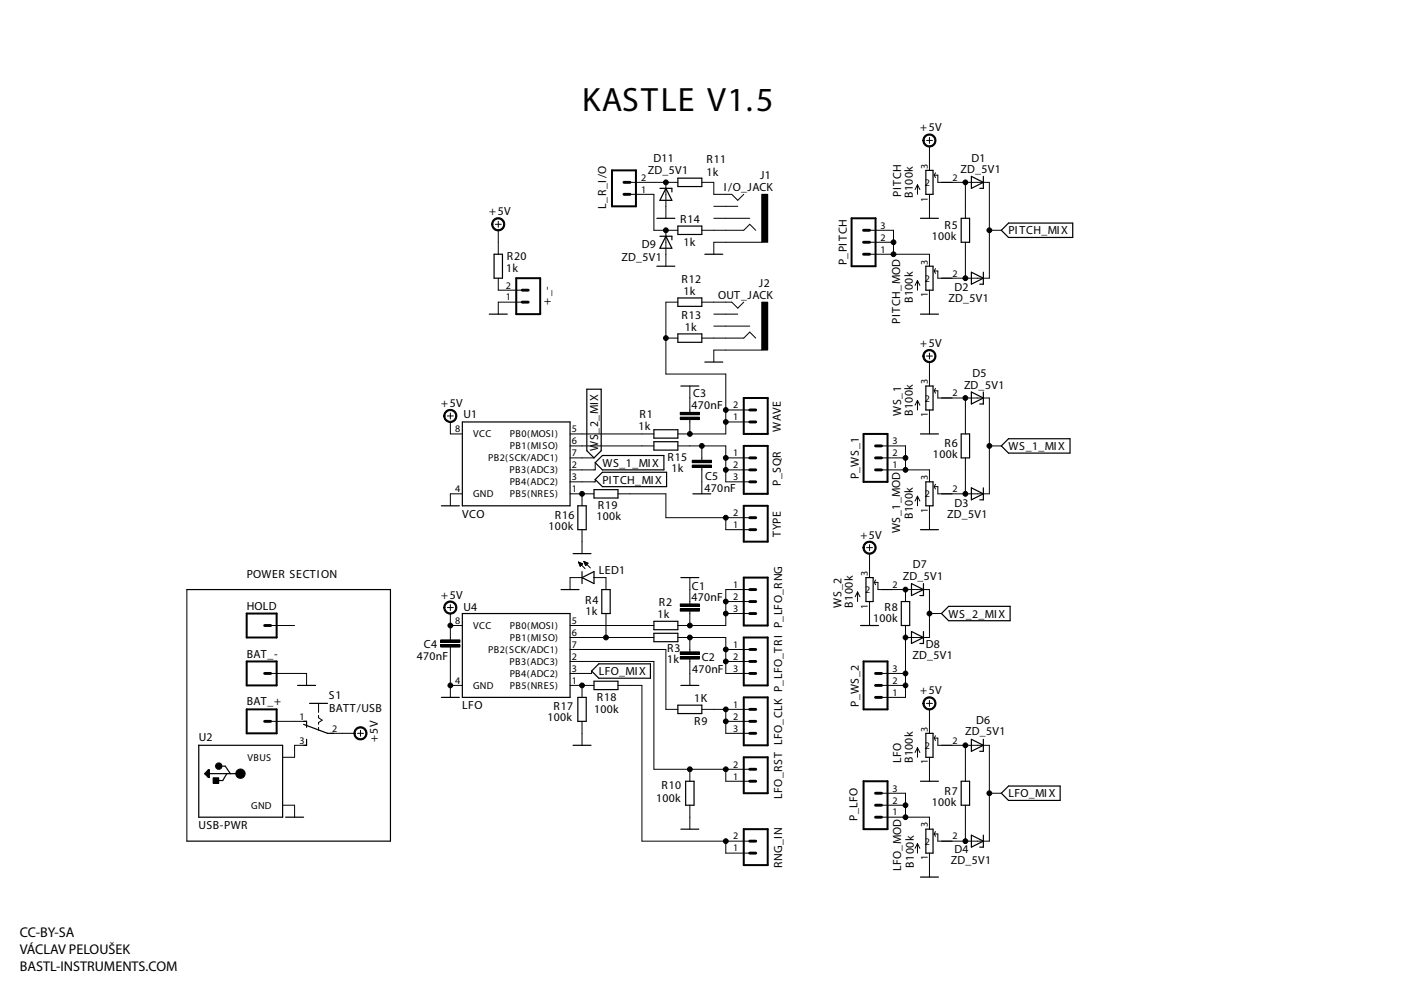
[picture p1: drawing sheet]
<svg xmlns="http://www.w3.org/2000/svg" width="297mm" height="210mm" viewBox="0 0 297 210" stroke-linecap="round" stroke-linejoin="round" font-family="sans-serif">
<!-- layer: Vrstva 1 -->
<g fill="none" stroke="#000" stroke-width=".25">
<path d="M139.9 39.9h2.6v.8M141.2 39.9l1.3 2.6h-2.6zM143.7 37.8h5.1v1.8h-5.1zM196.3 36.1h1.5v5.1h-1.5zM206 37.4l2.5 1.3-2.5 1.2zM208.5 37.4v2.5h-.8M104.8 53.9h1.7v5.1h-1.7zM139.3 56.4h3.8M139.3 46.3h3.8M139.9 50.1h2.6v.8M141.2 50.1l1.3 2.5h-2.6zM143.7 47.9h5.1v1.8h-5.1z"/>
<path d="M149.4 53.9h3.8M195.2 46.3h3.8M196.3 56.4h1.5v5.1h-1.5zM203.8 46.3h1.8v5.1h-1.8zM206 57.7l2.5 1.3-2.5 1.3zM208.5 57.7v2.6h-.8M212.3 48.8l1.5-1.5h13.6v3h-13.6zM103.7 66.6h3.8M143.7 63.2h5.1v1.8h-5.1zM143.7 70.8h5.1v1.8h-5.1zM149.4 76.8h3.8M195.2 66.6h3.8"/>
<path d="M98 89.5h22.9v17.7h-22.9zM124.4 82.5h3.1v13.1l-1.6 1.5-1.5-1.5zM126.2 98.1l1.5-1.5h13.1v3h-13.1zM138.6 91.1h5.1v1.8h-5.1zM138.6 93.7h5.1v1.7h-5.1zM144.4 81.8h3.8M195.2 92h3.8M196.3 81.8h1.5v5.1h-1.5zM203.8 92h1.8v5.1h-1.8zM206 83.1l2.5 1.3-2.5 1.3zM208.5 83.1v2.6h-.8M212.3 94.5l1.5-1.5h13.1v3.1h-13.1z"/>
<path d="M93.6 107.2h3.8M121.5 117.4h3.8M122.5 107.2h1.8v5.1h-1.8zM125.9 103.8h5.1v1.8h-5.1zM126.2 101.7l1.5-1.6h13.6v3.1h-13.6zM146.9 104.7h3.8M195.2 112.3h3.8M196.3 102.2h1.5v5h-1.5zM206 103.4l2.5 1.3-2.5 1.3zM208.5 103.4v2.6h-.8M39.6 125h43.2v53.3h-43.2zM98 130.1h22.9v17.8h-22.9z"/>
<path d="M119 125h3.8M123.4 121.2v2.5M123.4 122.5l2.5-1.3v2.5zM127.6 125h1.8v5.1h-1.8zM138.6 131.7h5.1v1.8h-5.1zM138.6 134.3h5.1v1.8h-5.1zM144.4 122.5h3.8M182.5 132.6h3.8M183.6 122.5h1.5v5h-1.5zM191.1 127.5h1.8v5.1h-1.8zM193.3 123.7l2.5 1.3-2.5 1.3zM193.3 133.9l2.5 1.3-2.5 1.2z"/>
<path d="M195.8 123.7v2.6h-.8M195.8 133.9v2.5h-.8M199.6 130.1l1.5-1.5h13.1v3h-13.1zM42.1 158h17.8v15.3h-17.8v-15.3M63.1 145.3h3.8M64.4 152.9h.6v1.3M64.4 153.6l5 1.9h1.3M65 156.8v1.2h-.6M65.6 149.1h3.8M93.6 147.9h3.8M121.5 158h3.8M122.5 147.9h1.8v5h-1.8z"/>
<path d="M125.4 142.3l1.6-1.5h10.9v3h-10.9zM125.9 144.4h5.1v1.8h-5.1zM143.7 149.5h5.1v1.8h-5.1zM144.4 145.3h3.8M196.3 155.5h1.5v5.1h-1.5zM206 156.8l2.5 1.2-2.5 1.3zM208.5 156.8v2.5h-.8M43.8 164l.2 .4v-.8l-.4 .4M44.2 163.2h.2v1.6h-.2l-.8-.8zM44.2 163.2v1.4M44.4 164h6.6M46.8 162.4h1l1 1.6"/>
<path d="M48.1 164l-.9 1.5h-1.2M60.6 173.3h3.8M144.4 175.8h3.8M145.4 165.6h1.8v5.1h-1.8zM195.2 165.6h3.8M196.3 175.8h1.5v5.1h-1.5zM203.8 165.6h1.8v5.1h-1.8zM206 177.1l2.5 1.2-2.5 1.3zM208.5 177.1v2.5h-.8M212.3 168.2l1.5-1.5h11v3h-11zM195.2 186h3.8"/>
</g>
<g fill="none" stroke="#000" stroke-width=".21">
<path d="M133.6 38.7h10.1M141.2 38.7v7.6M148.8 38.7h2.5v2.5h3.9l1.2 1.3 1.3-1.3M194.5 39.2v2M194.5 39.2l-.5 1M194.5 39.2l.5 1M196 28.8a1.4 1.4 0 0 1 2.3 .3 1.4 1.4 0 0 1-.9 2 1.4 1.4 0 0 1-1.7-1.3h.2a1.15 1.15 0 0 1 1.6-1.1 1.15 1.15 0 0 1 .3 1.9 1.15 1.15 0 0 1-1.8-.5l-.1-.3h-.2zM196.4 29.8h1.3M197.1 29.1v1.3M197.1 31v5.1M198.1 37.1l.2 .5M198.1 37.1h.7v1.6h11v20.3h-11v-1.5h-.7"/>
<path d="M198.3 36.6l-.2 .5M204.7 38.7v7.6M104.6 46.6a1.4 1.4 0 0 1 2.2 .2 1.4 1.4 0 0 1-.8 2.1 1.4 1.4 0 0 1-1.8-1.3h.3a1.14 1.14 0 0 1 1.7-1 1.14 1.14 0 0 1 .1 1.9 1.14 1.14 0 0 1-1.8-.6v-.3h-.3zM105 47.6h1.3M105.6 59v2.5h5.1M105.6 46.9v1.3M105.6 48.8v5.1M133.6 41.2h5v7.6h5.1M141.2 48.8v7.6M151.3 46.3h7.7M151.3 43.7h5.1M160.2 48.8l-1.2-1.2-1.3 1.2h-8.9"/>
<path d="M161.5 41.2h1.3v10.2h-1.3zM161.5 51.4h-10.2v2.5M184.4 53.9h12.7v2.5M184.4 51.4h5M184.4 48.8h5v5.1M194.5 59.5v2M194.5 59.5l-.5 1M194.5 59.5l.5 1M197.1 41.2v5.1M198.1 57.5l.2 .5M198.3 57l-.2 .5M204.7 51.4v7.6"/>
<path d="M209.8 48.8h2.5M110.7 64.1h-5.1v2.5M141.2 71.7h2.5M143.7 64.1h-2.5v15.2h12.7v12.7h-10.2M148.8 64.1h6.4l1.2 1.2 1.3-1.2M151.3 69.1h7.7M151.3 66.6h5.1M160.2 71.7l-1.2-1.3-1.3 1.3h-8.9M161.5 64.1h1.3v10.1h-1.3zM161.5 74.2h-10.2v2.6M196 74.5a1.39 1.39 0 0 1 2.2 .3 1.39 1.39 0 0 1-.8 2 1.39 1.39 0 0 1-1.7-1.3h.2a1.15 1.15 0 0 1 1.6-1.1 1.15 1.15 0 0 1 .3 1.9 1.15 1.15 0 0 1-1.8-.5l-.1-.3h-.2zM196.4 75.5h1.3"/>
<path d="M197.1 61.5v5.1M197.1 74.9v1.2M197.1 76.8v5M94.5 87.2a1.39 1.39 0 0 1 2.2 .3 1.39 1.39 0 0 1-.9 2 1.39 1.39 0 0 1-1.7-1.3h.2a1.14 1.14 0 0 1 1.7-1 1.14 1.14 0 0 1 .2 2 1.14 1.14 0 0 1-1.8-.7l-.1-.3h-.2zM94.8 88.2h1.3M95.5 89.5v2.5h2.5M95.5 87.6v1.2M120.9 92h17.7M120.9 94.5h17.7M120.9 97.1h5M126.2 98.1v1.5h-5.3M143.7 94.5h10.2v7.7h5.1"/>
<path d="M144.2 87.4h4.1v.5h-4.1zM144.2 88.4h4.1v.6h-4.1zM146.3 81.8v5.6M146.3 89v3M146.8 97.6h4v.5h-4zM146.8 98.6h4v.5h-4zM148.8 94.5v3.1M148.8 99.1v5.6M153.9 97.1h5.1M153.9 99.6h5.1M153.9 89.5h5.1M153.9 86.9h5.1"/>
<path d="M186.9 99.6h10.2v2.6M186.9 94.5h5.1v5.1M186.9 97.1h5.1M194.5 84.9v2M194.5 84.9l-.5 1M194.5 84.9l.5 1M197.1 86.9v5.1M198.1 82.9l.2 .5M198.1 82.9h.7v1.5h11v20.3h-11v-1.5h-.7M198.3 82.4l-.2 .5M204.7 84.4v7.6M204.7 97.1v7.6"/>
<path d="M209.8 94.5h2.5M98 104.7h-2.5v2.5M120.9 104.7h5M122.6 119.2l1.4 1.4M122.6 119.2l.9 .3-.5 .6zM122.7 119.3h.2M122.7 119.4h.5M122.8 119.5h.7M122.9 119.6h.5M122.9 119.8h.4M123 119.9h.2M123.4 104.7v2.5"/>
<path d="M123.4 112.3v5.1M123.8 119l.4 .9M123.8 119l1.4 1.4M123.8 119l.9 .4-.5 .5M123.8 119h.1M123.8 119.2h.3M123.9 119.3h.5M124 119.4h.6M124 119.5h.6M124.1 119.6h.4M124.1 119.8h.2M124.2 119.9h.1"/>
<path d="M126.2 101.7v.5h-5.3M131 104.7h10.2v5.1h17.8M153.9 109.8v2.5h5.1M183.3 115.2a1.4 1.4 0 0 1 2.3 .2 1.4 1.4 0 0 1-.9 2.1 1.4 1.4 0 0 1-1.7-1.4h.2a1.15 1.15 0 0 1 1.6-1 1.15 1.15 0 0 1 .3 1.9 1.15 1.15 0 0 1-1.8-.6l-.1-.3h-.2zM183.7 116.1h1.3M184.4 115.5v1.2M184.4 117.4v5.1M194.5 105.2v2M194.5 105.2l-.5 1M194.5 105.2l.5 1M197.1 107.2v5.1M198.1 103.2l.2 .5"/>
<path d="M198.3 102.7l-.2 .5M57.4 132.6h5.1M93.5 136.7h4v.5h-4zM93.5 135.7h4v.5h-4zM94.5 127.9a1.4 1.4 0 0 1 2.2 .2 1.4 1.4 0 0 1-.8 2.1 1.4 1.4 0 0 1-1.8-1.4h.2a1.14 1.14 0 0 1 1.7-.9 1.14 1.14 0 0 1 .2 1.9 1.14 1.14 0 0 1-1.8-.7l-.1-.3h-.2zM94.8 128.8h1.3M95.5 132.6h2.5M95.5 128.2v1.2M95.5 130.1v5.6M95.5 137.2v10.7M120.9 132.6h17.7M120.9 135.2h17.7"/>
<path d="M120.9 137.7h20.3v12.7h2.5M123 120h.1M123.4 122.5h-2.5v2.5M125.9 122.5h2.6v2.5M128.5 130.1v5.1M143.7 135.2h10.2v7.6h5.1M144.2 128.1h4.1v.5h-4.1zM144.2 129.1h4.1v.5h-4.1zM144.2 139.2h4.1v.5h-4.1zM144.2 138.2h4.1v.5h-4.1zM146.3 122.5v5.6M146.3 129.6v3"/>
<path d="M146.3 135.2v3M146.3 139.7v5.6M153.9 137.7h5.1M153.9 127.5h5.1M153.9 130.1h5.1M159 125h-5.1v7.6h-10.2M181.8 125.5v2M181.8 125.5l-.5 1M181.8 125.5l.5 1M184.4 127.5v5.1M185.4 123.5l.2 .5M185.4 123.5h.7v1.5h11v10.2h-5.1"/>
<path d="M185.6 123l-.2 .5M192 132.6v15.3h-5.1M192 125v2.5M197.1 130.1h2.5M57.4 142.8h7.6v2.5M57.4 152.9h7.6M65 158h-2.5v2.6h-2.6M67.5 149.1v1.9M67.5 151.7v.5l.8 .5-.8 .5v.4M67.5 154.2v.6M70.1 155.5h5.1M75.4 154.5a1.39 1.39 0 0 1 2.2 .3 1.39 1.39 0 0 1-.8 2 1.39 1.39 0 0 1-1.8-1.3h.3a1.14 1.14 0 0 1 1.7-1 1.14 1.14 0 0 1 .1 1.9 1.14 1.14 0 0 1-1.8-.6v-.3h-.3z"/>
<path d="M75.8 155.5h1.3M76.4 154.8v1.3M95.5 145.3h2.5M120.9 145.3h5M120.9 140.2h17.7v22.9h20.4M123.4 145.3v2.6M123.4 152.9v5.1M125.4 142.3v.5h-4.5M131 145.3h5.1v33h22.9M148.8 150.4h10.2M153.9 140.2h5.1M153.9 152.9h5.1"/>
<path d="M153.9 150.4v5.1h5.1M186.9 145.3h5.1M186.9 142.8h5.1M194.5 158.5v2.1M194.5 158.5l-.5 1M194.5 158.5l.5 1M196 148.2a1.39 1.39 0 0 1 2.2 .2 1.39 1.39 0 0 1-.8 2.1 1.39 1.39 0 0 1-1.7-1.4h.2a1.15 1.15 0 0 1 1.6-1.1 1.15 1.15 0 0 1 .3 2 1.15 1.15 0 0 1-1.8-.6l-.1-.3h-.2zM196.4 149.1h1.3M197.1 148.5v1.3M197.1 150.4v5.1M198.1 156.5l.2 .5M198.1 156.5h.7v1.5h11v20.3h-11v-1.5h-.7"/>
<path d="M198.3 156l-.2 .5M204.7 158v7.6M45.2 164.9h1.2v1.2h-1.2zM59.9 170.7h2.6v2.6M146.3 163.1v2.5M146.3 170.7v5.1M153.9 163.1v2.5h5.1M153.9 178.3v2.6h5.1M186.9 173.3h10.2v2.5M186.9 170.7h5.1M186.9 168.2h5.1v5.1M194.5 178.9v2"/>
<path d="M194.5 178.9l-.5 1M194.5 178.9l.5 1M197.1 160.6v5M198.1 176.8l.2 .5M198.3 176.3l-.2 .5M204.7 170.7v7.6M209.8 168.2h2.5M197.1 180.9v5.1"/>
<circle cx="141.2" cy="38.7" r=".51"/>
<circle cx="204.7" cy="38.7" r=".51"/>
<circle cx="141.2" cy="48.8" r=".51"/>
<circle cx="189.4" cy="51.4" r=".51"/>
<circle cx="189.4" cy="53.9" r=".51"/>
<circle cx="204.7" cy="59" r=".51"/>
<circle cx="209.8" cy="48.8" r=".51"/>
<circle cx="141.2" cy="71.7" r=".51"/>
<circle cx="146.3" cy="92" r=".51"/>
<circle cx="148.8" cy="94.5" r=".51"/>
<circle cx="153.9" cy="89.5" r=".51"/>
<circle cx="153.9" cy="97.1" r=".51"/>
<circle cx="153.9" cy="99.6" r=".51"/>
<circle cx="153.9" cy="86.9" r=".51"/>
<circle cx="192" cy="97.1" r=".51"/>
<circle cx="192" cy="99.6" r=".51"/>
<circle cx="204.7" cy="84.4" r=".51"/>
<circle cx="209.8" cy="94.5" r=".51"/>
<circle cx="123.4" cy="104.7" r=".51"/>
<circle cx="153.9" cy="109.8" r=".51"/>
<circle cx="204.7" cy="104.7" r=".51"/>
<circle cx="95.5" cy="132.6" r=".51"/>
<circle cx="128.5" cy="135.2" r=".51"/>
<circle cx="146.3" cy="132.6" r=".51"/>
<circle cx="146.3" cy="135.2" r=".51"/>
<circle cx="153.9" cy="127.5" r=".51"/>
<circle cx="153.9" cy="137.7" r=".51"/>
<circle cx="153.9" cy="130.1" r=".51"/>
<circle cx="192" cy="125" r=".51"/>
<circle cx="192" cy="135.2" r=".51"/>
<circle cx="197.1" cy="130.1" r=".51"/>
<circle cx="95.5" cy="145.3" r=".51"/>
<circle cx="123.4" cy="145.3" r=".51"/>
<circle cx="153.9" cy="152.9" r=".51"/>
<circle cx="153.9" cy="150.4" r=".51"/>
<circle cx="153.9" cy="140.2" r=".51"/>
<circle cx="192" cy="145.3" r=".51"/>
<circle cx="192" cy="142.8" r=".51"/>
<circle cx="204.7" cy="158" r=".51"/>
<circle cx="46.4" cy="162.4" r=".7"/>
<circle cx="51" cy="164" r="1"/>
<circle cx="146.3" cy="163.1" r=".51"/>
<circle cx="153.9" cy="163.1" r=".51"/>
<circle cx="153.9" cy="178.3" r=".51"/>
<circle cx="192" cy="173.3" r=".51"/>
<circle cx="192" cy="170.7" r=".51"/>
<circle cx="204.7" cy="178.3" r=".51"/>
<circle cx="209.8" cy="168.2" r=".51"/>
</g>
<g fill="none" stroke="#000" stroke-width=".42">
<path d="M129.8 36.1h5v7.6h-5zM109.5 59h5v7.6h-5zM180.6 46.3h5v10.1h-5zM157.7 84.4h5.1v7.6h-5.1zM157.7 94.5h5.1v10.2h-5.1zM183.1 92h5.1v10.2h-5.1zM157.7 107.2h5.1v7.6h-5.1zM52.3 130.1h6.4v5.1h-6.4zM157.7 122.5h5.1v10.1h-5.1zM157.7 135.2h5.1v10.1h-5.1zM52.3 150.4h6.4v5.1h-6.4zM52.3 140.2h6.4v5.1h-6.4z"/>
<path d="M157.7 147.9h5.1v10.1h-5.1zM183.1 140.2h5.1v10.2h-5.1zM157.7 160.6h5.1v7.6h-5.1zM157.7 175.8h5.1v7.6h-5.1zM183.1 165.6h5.1v10.2h-5.1z"/>
</g>
<g fill="none" stroke="#000" stroke-width=".61">
<path d="M132.3 38.7h1.3M132.3 41.2h1.3M183.1 48.8h1.3M183.1 51.4h1.3M183.1 53.9h1.3M110.7 61.5h1.3M110.7 64.1h1.3M159 97.1h1.2M159 99.6h1.2M159 86.9h1.2M159 89.5h1.2M185.6 94.5h1.3"/>
<path d="M185.6 97.1h1.3M185.6 99.6h1.3M159 102.2h1.2M159 109.8h1.2M159 112.3h1.2M56.1 132.6h1.3M159 130.1h1.2M159 127.5h1.2M159 125h1.2M159 137.7h1.2M56.1 142.8h1.3M56.1 152.9h1.3"/>
<path d="M159 142.8h1.2M159 140.2h1.2M159 152.9h1.2M159 155.5h1.2M159 150.4h1.2M185.6 142.8h1.3M185.6 145.3h1.3M185.6 147.9h1.3M159 163.1h1.2M159 165.6h1.2M159 178.3h1.2M185.6 168.2h1.3"/>
<path d="M185.6 170.7h1.3M185.6 173.3h1.3M159 180.9h1.2"/>
</g>
<g fill="#000">
<path d="M196 28.8a1.39 1.39 0 0 1 2.3 .3 1.39 1.39 0 0 1-.9 2 1.39 1.39 0 0 1-1.7-1.3h.2a1.15 1.15 0 0 0 1.6 1.1 1.15 1.15 0 0 0 .3-2 1.15 1.15 0 0 0-1.8 .6l-.1 .3h-.2zM104.6 46.6a1.4 1.4 0 0 1 2.2 .2 1.4 1.4 0 0 1-.8 2.1 1.4 1.4 0 0 1-1.8-1.3h.3a1.14 1.14 0 0 0 1.7 .9 1.14 1.14 0 0 0 .1-1.9 1.14 1.14 0 0 0-1.8 .7v.3h-.3zM161.5 41.2h1.3v10.2h-1.3zM161.5 64.1h1.3v10.1h-1.3zM196 74.5a1.39 1.39 0 0 1 2.2 .3 1.39 1.39 0 0 1-.8 2 1.39 1.39 0 0 1-1.7-1.3h.2a1.15 1.15 0 0 0 1.6 1 1.15 1.15 0 0 0 .3-1.9 1.15 1.15 0 0 0-1.8 .6l-.1 .3h-.2zM94.5 87.2a1.39 1.39 0 0 1 2.2 .3 1.39 1.39 0 0 1-.9 2 1.39 1.39 0 0 1-1.7-1.3h.2a1.14 1.14 0 0 0 1.7 .9 1.14 1.14 0 0 0 .2-1.9 1.14 1.14 0 0 0-1.8 .7l-.1 .3h-.2zM144.2 87.4h4.1v.5h-4.1zM144.2 88.4h4.1v.6h-4.1zM146.8 97.6h4v.5h-4zM146.8 98.6h4v.5h-4zM183.3 115.2a1.39 1.39 0 0 1 2.3 .2 1.39 1.39 0 0 1-.9 2.1 1.39 1.39 0 0 1-1.7-1.4h.2a1.15 1.15 0 0 0 1.6 1.1 1.15 1.15 0 0 0 .3-1.9 1.15 1.15 0 0 0-1.8 .5l-.1 .3h-.2zM93.5 136.7h4v.5h-4z"/>
<path d="M93.5 135.7h4v.5h-4zM94.5 127.9a1.4 1.4 0 0 1 2.2 .2 1.4 1.4 0 0 1-.8 2.1 1.4 1.4 0 0 1-1.8-1.4h.2a1.14 1.14 0 0 0 1.7 1 1.14 1.14 0 0 0 .2-2 1.14 1.14 0 0 0-1.8 .7l-.1 .3h-.2zM144.2 128.1h4.1v.5h-4.1zM144.2 129.1h4.1v.5h-4.1zM144.2 139.2h4.1v.5h-4.1zM144.2 138.2h4.1v.5h-4.1zM75.4 154.5a1.39 1.39 0 0 1 2.2 .3 1.39 1.39 0 0 1-.8 2 1.39 1.39 0 0 1-1.8-1.3h.3a1.14 1.14 0 0 0 1.7 .9 1.14 1.14 0 0 0 .1-1.9 1.14 1.14 0 0 0-1.8 .7v.3h-.3zM196 148.2a1.39 1.39 0 0 1 2.2 .2 1.39 1.39 0 0 1-.8 2.1 1.39 1.39 0 0 1-1.7-1.4h.2a1.15 1.15 0 0 0 1.6 1.1 1.15 1.15 0 0 0 .3-1.9 1.15 1.15 0 0 0-1.8 .6l-.1 .2h-.2zM45.2 164.9h1.2v1.2h-1.2z"/>
<circle cx="46.4" cy="162.4" r=".7"/>
<circle cx="51" cy="164.1" r="1"/>
</g>
<g fill="#000">
<circle cx="141.2" cy="38.7" r=".51"/>
<circle cx="204.7" cy="38.7" r=".51"/>
<circle cx="141.2" cy="48.8" r=".51"/>
<circle cx="189.4" cy="51.4" r=".51"/>
<circle cx="189.4" cy="53.9" r=".51"/>
<circle cx="204.7" cy="59" r=".51"/>
<circle cx="209.8" cy="48.8" r=".51"/>
<circle cx="141.2" cy="71.7" r=".51"/>
<circle cx="146.3" cy="92" r=".51"/>
<circle cx="148.8" cy="94.5" r=".51"/>
<circle cx="153.9" cy="89.5" r=".51"/>
<circle cx="153.9" cy="97.1" r=".51"/>
<circle cx="153.9" cy="99.6" r=".51"/>
<circle cx="153.9" cy="86.9" r=".51"/>
<circle cx="192" cy="97.1" r=".51"/>
<circle cx="192" cy="99.6" r=".51"/>
<circle cx="204.7" cy="84.4" r=".51"/>
<circle cx="209.8" cy="94.5" r=".51"/>
<circle cx="123.4" cy="104.7" r=".51"/>
<circle cx="153.9" cy="109.8" r=".51"/>
<circle cx="204.7" cy="104.7" r=".51"/>
<circle cx="95.5" cy="132.6" r=".51"/>
<circle cx="128.5" cy="135.2" r=".51"/>
<circle cx="146.3" cy="132.6" r=".51"/>
<circle cx="146.3" cy="135.2" r=".51"/>
<circle cx="153.9" cy="127.5" r=".51"/>
<circle cx="153.9" cy="137.7" r=".51"/>
<circle cx="153.9" cy="130.1" r=".51"/>
<circle cx="192" cy="125" r=".51"/>
<circle cx="192" cy="135.2" r=".51"/>
<circle cx="197.1" cy="130.1" r=".51"/>
<circle cx="95.5" cy="145.3" r=".51"/>
<circle cx="123.4" cy="145.3" r=".51"/>
<circle cx="153.9" cy="152.9" r=".51"/>
<circle cx="153.9" cy="150.4" r=".51"/>
<circle cx="153.9" cy="140.2" r=".51"/>
<circle cx="192" cy="145.3" r=".51"/>
<circle cx="192" cy="142.8" r=".51"/>
<circle cx="204.7" cy="158" r=".51"/>
<circle cx="146.3" cy="163.1" r=".51"/>
<circle cx="153.9" cy="163.1" r=".51"/>
<circle cx="153.9" cy="178.3" r=".51"/>
<circle cx="192" cy="173.3" r=".51"/>
<circle cx="192" cy="170.7" r=".51"/>
<circle cx="204.7" cy="178.3" r=".51"/>
<circle cx="209.8" cy="168.2" r=".51"/>
</g>
<text font-size="7.2" x="123.4" y="23.4">KASTLE V1.5</text>
<g font-size="3">
<text x="4.2" y="198.7">CC-BY-SA</text>
<text x="4.2" y="202.3">VÁCLAV PELOUŠEK</text>
<text x="4.2" y="205.9">BASTL-INSTRUMENTS.COM</text>
</g>
<g font-size="2.5">
<text x="195.1" y="27.9">+5V</text>
<text x="138.6" y="34.3">D11</text>
<text x="149.8" y="34.6">R11</text>
<text x="206" y="34.4">D1</text>
<text x="137.4" y="36.9">ZD_5V1</text>
<text x="149.8" y="37.4">1k</text>
<text x="153.5" y="40.4">I/O_JACK</text>
<text x="161.1" y="37.9">J1</text>
<text x="191.1" y="41.7" transform="rotate(-90 191.1 41.7)">PITCH</text>
<text x="193.5" y="42" transform="rotate(-90 193.5 42)">B100k</text>
<text x="203.6" y="36.7">ZD_5V1</text>
<text x="103.7" y="45.7">+5V</text>
<text x="128.5" y="44.3" transform="rotate(-90 128.5 44.3)">L_R_I/O</text>
<text x="144.2" y="47.3">R14</text>
<text x="136.1" y="52.6">D9</text>
<text x="144.9" y="52.1">1k</text>
<text x="197.6" y="50.9">100k</text>
<text x="200.3" y="48.5">R5</text>
<text x="213.8" y="49.7">PITCH_MIX</text>
<text x="107.3" y="57.7">1k</text>
<text x="107.5" y="55.2">R20</text>
<text x="131.8" y="55.4">ZD_5V1</text>
<text x="179.5" y="56.2" transform="rotate(-90 179.5 56.2)">P_PITCH</text>
<text x="116.8" y="64.6" transform="rotate(-90 116.8 64.6)">+_-</text>
<text x="144.5" y="60">R12</text>
<text x="144.9" y="62.5">1k</text>
<text x="152.3" y="63.3">OUT_JACK</text>
<text x="160.9" y="60.8">J2</text>
<text x="193.5" y="64.3" transform="rotate(-90 193.5 64.3)">B100k</text>
<text x="201.1" y="64.1">ZD_5V1</text>
<text x="202.4" y="61.8">D2</text>
<text x="144.5" y="67.6">R13</text>
<text x="145.2" y="70.2">1k</text>
<text x="190.8" y="68.6" transform="rotate(-90 190.8 68.6)">PITCH_MOD</text>
<text x="195.1" y="73.6">+5V</text>
<text x="204.4" y="82.4">ZD_5V1</text>
<text x="206.2" y="79.8">D5</text>
<text x="93.6" y="86.3">+5V</text>
<text x="98.3" y="88.7">U1</text>
<text x="135.6" y="88.7">R1</text>
<text x="146.6" y="86.8">470nF</text>
<text x="147" y="84.3">C3</text>
<text x="191.1" y="88.2" transform="rotate(-90 191.1 88.2)">WS_1</text>
<text x="193.5" y="88.2" transform="rotate(-90 193.5 88.2)">B100k</text>
<text x="126.8" y="95.6" transform="rotate(-90 126.8 95.6)">WS</text>
<text x="126.8" y="91.9" transform="rotate(-90 126.8 91.9)">_2_MIX</text>
<text x="135.3" y="91.2">1k</text>
<text x="165.6" y="91.5" transform="rotate(-90 165.6 91.5)">WAVE</text>
<text x="200.3" y="94.8">R6</text>
<text x="213.8" y="95.4">WS_1_MIX</text>
<text x="127.7" y="99">WS_1_MIX</text>
<text x="141.5" y="97.8">R15</text>
<text x="142.4" y="100.1">1k</text>
<text x="149.5" y="101.8">C5</text>
<text x="182.1" y="101.6" transform="rotate(-90 182.1 101.6)">P_WS_1</text>
<text x="197.8" y="97.1">100k</text>
<text x="126.8" y="108">R19</text>
<text x="127.7" y="102.5">PITCH_MIX</text>
<text x="149.4" y="104.3">470nF</text>
<text x="165.6" y="103" transform="rotate(-90 165.6 103)">P_SQR</text>
<text x="202.4" y="107.5">D3</text>
<text x="98" y="109.8">VCO</text>
<text x="116.3" y="112.3">100k</text>
<text x="117.6" y="110">R16</text>
<text x="126.5" y="110.3">100k</text>
<text x="165.6" y="113.9" transform="rotate(-90 165.6 113.9)">TYPE</text>
<text x="190.8" y="113.1" transform="rotate(-90 190.8 113.1)">WS_1_MOD</text>
<text x="193.5" y="110" transform="rotate(-90 193.5 110)">B100k</text>
<text x="200.8" y="109.8">ZD_5V1</text>
<text x="182.4" y="114.2">+5V</text>
<text x="52.3" y="122.5">POWER SECTION</text>
<text x="127" y="121.7">LED1</text>
<text x="146.7" y="125.1">C1</text>
<text x="191.4" y="123">ZD_5V1</text>
<text x="193.5" y="120.5">D7</text>
<text x="52.3" y="129.3">HOLD</text>
<text x="93.6" y="126.9">+5V</text>
<text x="98.3" y="129.6">U4</text>
<text x="124.1" y="128">R4</text>
<text x="124.1" y="130.3">1k</text>
<text x="139.4" y="131.1">1k</text>
<text x="139.7" y="128.6">R2</text>
<text x="146.6" y="127.4">470nF</text>
<text x="178.4" y="128.8" transform="rotate(-90 178.4 128.8)">WS_2</text>
<text x="180.8" y="128.8" transform="rotate(-90 180.8 128.8)">B100k</text>
<text x="185.1" y="131.9">100k</text>
<text x="187.6" y="129.6">R8</text>
<text x="201.1" y="131">WS_2_MIX</text>
<text x="89.9" y="137.3">C4</text>
<text x="196.3" y="137.5">D8</text>
<text x="52.3" y="139.5">BAT_-</text>
<text x="88.4" y="139.9">470nF</text>
<text x="127" y="143.2">LFO_MIX</text>
<text x="141.4" y="140.5">1k</text>
<text x="141.4" y="138.2">R3</text>
<text x="146.8" y="142.7">470nF</text>
<text x="148.8" y="140.1">C2</text>
<text x="193.5" y="139.8">ZD_5V1</text>
<text x="52.3" y="149.4">BAT_+</text>
<text x="69.7" y="148.1">S1</text>
<text x="126.5" y="148.6">R18</text>
<text x="147.2" y="148.9">1K</text>
<text x="182.1" y="149.9" transform="rotate(-90 182.1 149.9)">P_WS_2</text>
<text x="195.1" y="147.2">+5V</text>
<text x="69.8" y="150.9">BATT/USB</text>
<text x="98" y="150.4">LFO</text>
<text x="116.1" y="152.9">100k</text>
<text x="117.4" y="150.6">R17</text>
<text x="126" y="151.2">100k</text>
<text x="147.2" y="153.7">R9</text>
<text x="204.6" y="155.8">ZD_5V1</text>
<text x="207" y="153.5">D6</text>
<text x="42.1" y="157">U2</text>
<text x="80.1" y="157.4" transform="rotate(-90 80.1 157.4)">+5V</text>
<text x="191.1" y="161.8" transform="rotate(-90 191.1 161.8)">LFO</text>
<text x="193.5" y="161.9" transform="rotate(-90 193.5 161.9)">B100k</text>
<text x="140.2" y="167.4">R10</text>
<text x="139.1" y="170">100k</text>
<text x="165.8" y="169.4" transform="rotate(-90 165.8 169.4)">LFO_RST LFO_CLK P_LFO_TRI P_LFO_RNG</text>
<text x="197.5" y="171">100k</text>
<text x="200.3" y="168.7">R7</text>
<text x="213.8" y="169.1">LFO_MIX</text>
<text x="42.1" y="175.8">USB-PWR</text>
<text x="181.8" y="174" transform="rotate(-90 181.8 174)">P_LFO</text>
<text x="165.8" y="184.1" transform="rotate(-90 165.8 184.1)">RNG_IN</text>
<text x="191.1" y="184.7" transform="rotate(-90 191.1 184.7)">LFO_MOD</text>
<text x="193.8" y="183.9" transform="rotate(-90 193.8 183.9)">B100k</text>
<text x="201.6" y="183.2">ZD_5V1</text>
<text x="202.4" y="180.9">D4</text>
</g>
<g font-size="2.1">
<text x="196.7" y="35.8" transform="rotate(-90 196.7 35.8)">3</text>
<text x="135.9" y="40.9">1</text>
<text x="135.9" y="38.3">2</text>
<text x="196.1" y="39.4">2</text>
<text x="201.9" y="38.3">2</text>
<text x="196.7" y="42.7" transform="rotate(-90 196.7 42.7)">1</text>
<text x="186.7" y="51">2</text>
<text x="186.7" y="48.5">3</text>
<text x="186.7" y="53.6">1</text>
<text x="196.1" y="59.7">2</text>
<text x="196.7" y="56.1" transform="rotate(-90 196.7 56.1)">3</text>
<text x="201.9" y="58.6">2</text>
<text x="107.2" y="63.7">1</text>
<text x="107.2" y="61.2">2</text>
<text x="196.7" y="63" transform="rotate(-90 196.7 63)">1</text>
<text x="196.7" y="81.5" transform="rotate(-90 196.7 81.5)">3</text>
<text x="155.5" y="89.1">1</text>
<text x="155.5" y="86.6">2</text>
<text x="196.1" y="85.1">2</text>
<text x="196.7" y="88.4" transform="rotate(-90 196.7 88.4)">1</text>
<text x="201.9" y="84">2</text>
<text x="96.5" y="91.6">8</text>
<text x="100.4" y="92.8">VCC</text>
<text x="108.1" y="92.8">PB0(MOSI)</text>
<text x="108.1" y="95.3">PB1(MISO)</text>
<text x="121.2" y="91.6">5</text>
<text x="121.2" y="94.2">6</text>
<text x="189.2" y="94.2">3</text>
<text x="103.5" y="97.8">PB2(SCK/ADC1)</text>
<text x="108.1" y="100.4">PB3(ADC3)</text>
<text x="121.2" y="96.7">7</text>
<text x="121.2" y="101.8">3</text>
<text x="121.2" y="99.3">2</text>
<text x="155.5" y="99.3">2</text>
<text x="155.5" y="101.8">3</text>
<text x="155.5" y="96.7">1</text>
<text x="189.2" y="96.7">2</text>
<text x="189.2" y="99.3">1</text>
<text x="196.7" y="101.8" transform="rotate(-90 196.7 101.8)">3</text>
<text x="96.5" y="104.3">4</text>
<text x="100.3" y="105.5">GND</text>
<text x="108.1" y="102.9">PB4(ADC2)</text>
<text x="108.1" y="105.5">PB5(NRES)</text>
<text x="121.2" y="104.3">1</text>
<text x="196.1" y="105.5">2</text>
<text x="201.9" y="104.3">2</text>
<text x="155.5" y="112">1</text>
<text x="155.5" y="109.4">2</text>
<text x="196.7" y="108.8" transform="rotate(-90 196.7 108.8)">1</text>
<text x="155.5" y="124.7">1</text>
<text x="183.4" y="125.8">2</text>
<text x="184" y="122.1" transform="rotate(-90 184 122.1)">3</text>
<text x="189.2" y="124.7">2</text>
<text x="155.5" y="127.2">2</text>
<text x="155.5" y="129.7">3</text>
<text x="184" y="129.1" transform="rotate(-90 184 129.1)">1</text>
<text x="96.5" y="132.3">8</text>
<text x="100.4" y="133.4">VCC</text>
<text x="108.1" y="133.4">PB0(MOSI)</text>
<text x="108.1" y="135.9">PB1(MISO)</text>
<text x="121.2" y="132.3">5</text>
<text x="121.2" y="134.8">6</text>
<text x="121.2" y="137.3">7</text>
<text x="155.5" y="137.4">1</text>
<text x="103.5" y="138.5">PB2(SCK/ADC1)</text>
<text x="108.1" y="141">PB3(ADC3)</text>
<text x="108.1" y="143.5">PB4(ADC2)</text>
<text x="121.2" y="139.9">2</text>
<text x="121.2" y="142.4">3</text>
<text x="155.5" y="139.9">2</text>
<text x="155.5" y="142.4">3</text>
<text x="189.2" y="142.4">3</text>
<text x="96.5" y="145">4</text>
<text x="100.3" y="146.1">GND</text>
<text x="108.1" y="146.1">PB5(NRES)</text>
<text x="121.2" y="145">1</text>
<text x="189.2" y="145">2</text>
<text x="189.2" y="147.5">1</text>
<text x="63.5" y="152.6">1</text>
<text x="70.4" y="155.1">2</text>
<text x="155.5" y="152.6">2</text>
<text x="155.5" y="155.1">3</text>
<text x="155.5" y="150">1</text>
<text x="196.7" y="155.1" transform="rotate(-90 196.7 155.1)">3</text>
<text x="52.5" y="161.3">VBUS</text>
<text x="63.5" y="157.7">3</text>
<text x="196.1" y="158.8">2</text>
<text x="201.9" y="157.7">2</text>
<text x="155.5" y="165.3">1</text>
<text x="155.5" y="162.7">2</text>
<text x="189.2" y="167.8">3</text>
<text x="196.7" y="162.1" transform="rotate(-90 196.7 162.1)">1</text>
<text x="53.3" y="171.5">GND</text>
<text x="189.2" y="170.4">2</text>
<text x="189.2" y="172.9">1</text>
<text x="155.5" y="178">2</text>
<text x="196.1" y="179.1">2</text>
<text x="196.7" y="175.4" transform="rotate(-90 196.7 175.4)">3</text>
<text x="201.9" y="178">2</text>
<text x="155.5" y="180.5">1</text>
<text x="196.7" y="182.4" transform="rotate(-90 196.7 182.4)">1</text>
</g>
</svg>
